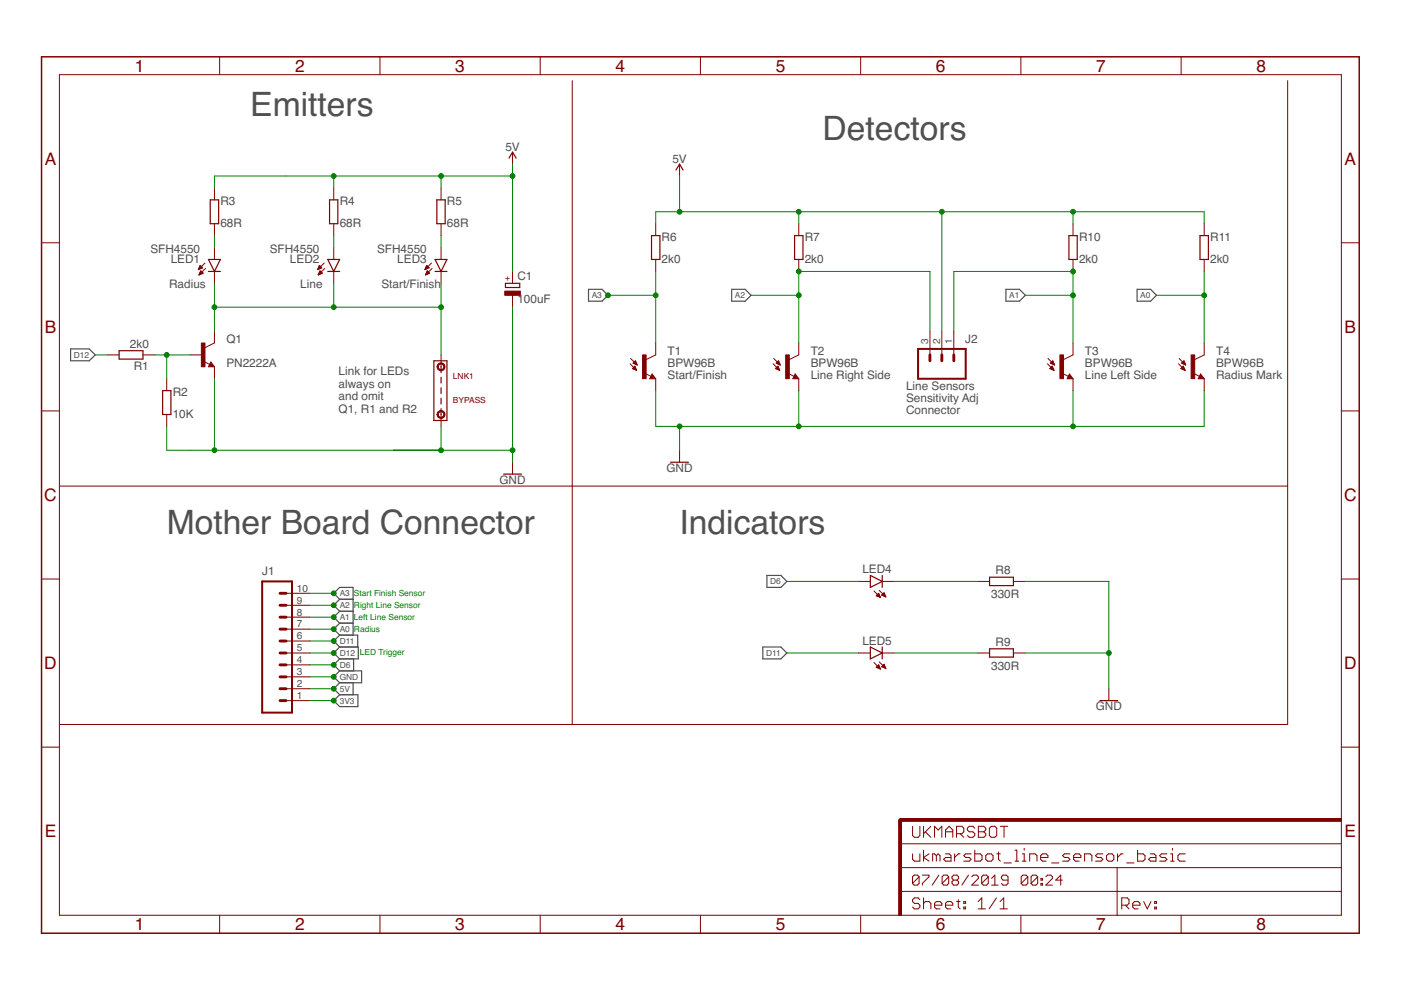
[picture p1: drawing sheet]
<svg xmlns="http://www.w3.org/2000/svg" width="297mm" height="210mm" viewBox="0 0 297 210" stroke-linecap="round" stroke-linejoin="round" font-family="sans-serif">
<g fill="none" stroke="#505050" stroke-width=".25">
<path d="M15 74h3.9l1.3 1.2-1.3 1.3h-3.9zM124.8 61.3h2.8l1.3 1.3-1.3 1.3h-2.8zM155.1 61.3h2.9l1.2 1.3-1.2 1.3h-2.9zM213.3 61.3h2.8l1.3 1.3-1.3 1.3h-2.8zM241.1 61.3h2.8l1.3 1.3-1.3 1.3h-2.8zM72 127.1l-1.2-1.3 1.2-1.3h2.9v10.2M72 139.7l-1.2 1.3 1.2 1.2M72 137.2h4v2.5h-4M72 134.7l-1.2 1.2 1.2 1.3M72 134.7h3.8v2.5M72 127.1h2.9M72 127.1l-1.2 1.2 1.2 1.3"/>
<path d="M72 129.6h2.9M72 129.6l-1.2 1.3 1.2 1.2M72 132.1h2.9M72 132.1l-1.2 1.3 1.2 1.3M72 137.2l-1.2 1.3 1.2 1.2M75 139.7v2.5M161.7 137.2h3.9l1.2 1.3-1.2 1.2h-3.9zM162.6 122h3l1.2 1.3-1.2 1.2h-3zM72 142.2l-1.2 1.3 1.2 1.3M72 142.2h4.7v2.6h-4.7M72 144.8l-1.2 1.2 1.2 1.3M72 147.3h3.9v2.5h-3.9l-1.2-1.3z"/>
<path d="M74.9 144.8v2.5"/>
</g>
<g fill="none" stroke="#800000" stroke-width=".21">
<path d="M12.6 15.8h271.8v178.3h-271.8zM46.6 12v3.8M80.6 12v3.8M114.5 12v3.8M121.3 17.1v136.5M148.5 12v3.8M182.5 12v3.8M216.5 12v3.8M250.4 12v3.8M273 17.1v136.5h-260.4M45.5 39.9v2.5M70.8 39.9v2.5"/>
<path d="M93.5 39.9v2.5M108.7 32.3v2.5M144.1 34.8v2.5M8.8 51.5h3.8M42.1 57.1h.1M42.1 57h.3M42.2 56.9h.5M42.2 56.8h.7M42.2 58.2h.2M42.3 56.7h.5M42.3 58.1h.3M42.3 56.6h.4"/>
<path d="M42.3 58h.6M42.4 56.4h.2M42.4 57.9h.6M42.4 56.3h.1M42.4 57.7h.5M42.4 56.3l-.3 .9M42.4 56.3l.5 .5M42.5 57.6h.3M42.5 57.5h.2M42.6 57.4l.5 .5-.9 .4zM42.9 56.8l-.8 .4M43.5 55.8l-1.4 1.4"/>
<path d="M43.6 56.9l-1.4 1.4M45.5 47.4v2.6M45.5 52.5v2.5M45.5 57.6v2.5M67.4 57.1h.1M67.4 57h.2M67.5 56.9h.4M67.5 56.8h.7M67.5 58.2h.1M67.5 56.7h.6M67.5 58.1h.4M67.6 56.6h.4"/>
<path d="M67.6 58h.6M67.6 56.4h.3M67.6 57.9h.7M67.7 56.3h.1M67.7 57.7h.5M67.7 56.3l-.4 .9M67.7 56.3l.5 .5M67.8 57.6h.3M67.8 57.5h.1M67.8 57.4l.5 .5-.8 .4zM68.2 56.8l-.9 .4M68.7 55.8l-1.4 1.4"/>
<path d="M68.9 56.9l-1.4 1.4M70.8 47.4v2.6M70.8 52.5v2.5M70.8 57.6v2.5M90.1 57.1h.1M90.1 57h.3M90.2 56.9h.5M90.3 56.8h.7M90.3 58.2h.1M90.3 56.7h.6M90.3 58.1h.4M90.4 56.6h.3"/>
<path d="M90.4 58h.6M90.4 56.4h.2M90.4 57.9h.7M90.5 56.3h.1M90.5 57.7h.4M90.5 56.3l-.4 .9M90.5 56.3l.5 .5M90.5 57.6h.3M90.6 57.5h.1M90.6 57.4l.5 .5-.9 .4zM91 56.8l-.9 .4M91.5 55.8l-1.4 1.4"/>
<path d="M91.6 56.9l-1.4 1.4M93.5 47.4v2.6M93.5 52.5v2.5M93.5 57.6v2.5M108.7 57.6v2.5M139 47.4v2.6M139 55v2.6M169.4 47.4v2.6M169.4 55v2.6M227.5 47.4v2.6M227.5 55v2.6M255.3 47.4v2.6"/>
<path d="M255.3 55v2.6M284.4 51.5h3.8M22.7 75.2h2.6M30.3 75.2h2.5M40.4 75.2h2.5M43.2 76.7l1.3 .6M44.7 76.8l.8 1h-1.3zM45.5 70.2v2.5l-2 1M45.5 77.8v2.5M93.5 75.2v2.6M108.7 62.6v2.5M133.6 77.1l1.4 1.4"/>
<path d="M133.7 76l1.4 1.4M134.1 78.1l.9 .4M134.1 78.1h.7M134.2 77l.5-.5 .4 .9zM134.2 78h.5M134.3 76.9h.6M134.3 77.9h.4M134.3 77.1h.7M134.3 78.3h.6M134.4 76.8h.5M134.5 77.8h.2M134.5 76.7h.3"/>
<path d="M134.6 77.7h.1M134.6 77.6l-.5 .5M134.6 77.6l.4 .9M134.6 77.2h.4M134.6 76.6h.1M134.6 78.4h.3M134.9 77.3h.2M134.9 78.5h.1M136.8 79.2l1.2 .6M138.3 79.3l.7 1h-1.2zM139 72.7v2.5l-2 1M163.9 77.1l1.4 1.4"/>
<path d="M164 76l1.4 1.4M164.4 78.1h.7M164.4 78.1l.9 .4M164.5 78h.6M164.6 76.9h.6M164.7 77.1h.6M164.7 77.9h.3M164.7 78.3h.5M164.7 76.8h.5M164.8 77.8h.2M164.9 76.7h.2M164.9 77.7h.1"/>
<path d="M164.9 77.6l-.5 .5M164.9 77.6l.4 .9M165 77.2h.4M165 76.6h.1M165 78.4h.2M165.1 76.5l.3 .9-.9-.4zM165.2 77.3h.2M165.2 78.5h.1M167.1 79.2l1.3 .6M168.6 79.3l.8 1h-1.3zM169.4 72.7v2.5l-2.1 1M197.2 70.2v5"/>
<path d="M199.7 70.2v5M202.2 70.2v5M222.1 77.1l1.4 1.4M222.2 76l1.4 1.4M222.6 78.1l.9 .4M222.6 78.1h.7M222.7 78h.5M222.7 77l.5-.5 .4 .9zM222.8 76.9h.6M222.8 77.1h.7M222.8 77.9h.4M222.8 78.3h.6"/>
<path d="M222.9 76.8h.5M222.9 77.8h.2M223 76.7h.3M223.1 77.7h.1M223.1 77.6l-.5 .5M223.1 77.6l.4 .9M223.1 77.2h.4M223.1 78.4h.3M223.1 76.6h.1M223.4 77.3h.1M223.4 78.5h.1M225.3 79.2l1.2 .6"/>
<path d="M226.7 79.3l.8 1h-1.2zM227.5 72.7v2.5l-2 1M249.9 77.1l1.4 1.4M250 76l1.4 1.4M250.4 78.1l.9 .4M250.4 78.1h.7M250.5 78h.6M250.5 77l.5-.5 .4 .9zM250.6 76.9h.6M250.6 77.1h.6M250.6 77.9h.4M250.7 78.3h.5"/>
<path d="M250.7 76.8h.5M250.8 77.8h.2M250.8 76.7h.3M250.9 77.7h.1M250.9 77.6l-.5 .5M250.9 77.6l.4 .9M250.9 77.2h.4M250.9 76.6h.2M250.9 78.4h.3M251.2 77.3h.2M251.2 78.5h.1M253.1 79.2l1.2 .6"/>
<path d="M254.6 79.3l.7 1h-1.3zM255.3 72.7v2.5l-2 1M8.8 87.1h3.8M35.3 80.3v2.5M35.3 87.9v2.5M93.5 87.9v2.5M108.7 98v2.5M139 80.3v2.5M144.1 95.5v2.5M169.4 80.3v2.5M227.5 80.3v2.5M255.3 80.3v2.5"/>
<path d="M284.4 87.1h3.8M12.6 103.1h260.4M8.8 122.8h3.8M60.6 138.5h5.1M60.6 135.9h5.1M60.6 133.4h5.1M60.6 130.9h5.1M60.6 128.3h5.1M60.6 125.8h5.1M182 138.5h2.5M182 123.3h2.5M185.3 125.3l1.4 1.4"/>
<path d="M185.9 126.2h.6M185.9 126.4h.6M186 126.1h.4M186.1 126h.3M186.2 126.5h.4M186.2 125.9h.1M186.3 125.8l.4 .9-.9-.4zM186.4 125.2l1.4 1.4M186.5 126.6h.1M186.9 126.2l.5-.5 .4 .9zM187 126.1h.6M187 138.5h2.6"/>
<path d="M187 123.3h2.6M187 126.2h.7M187.1 126h.5M187.2 125.9h.3M187.3 126.4h.4M187.3 125.8h.2M187.6 126.5h.2M207.3 138.5h2.5M207.3 123.3h2.5M214.9 138.5h2.5M214.9 123.3h2.5M284.4 122.8h3.8"/>
<path d="M8.8 158.4h3.8M60.6 148.5h5.1M60.6 146h5.1M60.6 143.5h5.1M60.6 141h5.1M185.3 140.5l1.4 1.4M185.8 141.5l.9 .4M185.8 141.5h.7M185.9 141.4h.6M186 141.2h.4M186.1 141.6h.5M186.2 141.1h.2"/>
<path d="M186.3 141h.1M186.3 141l-.5 .5M186.3 141l.4 .9M186.3 141.7h.3M186.4 140.3l1.4 1.4M186.6 141.8h.1M186.9 141.4h.7M186.9 141.4l.9 .3M186.9 141.4l.5-.6 .4 .9M187 141.2h.6M187.2 141.1h.3M187.2 141.5h.5"/>
<path d="M187.3 141h.2M187.4 140.9h.1M187.5 141.6h.2M187.8 141.7h.1M235.1 146v2.5M284.4 158.4h3.8M190.8 178.9h93.6M193.5 175.2v1.9l.4 .4h.7l.4-.4v-1.9M195.8 175.2v2.3M196.2 176.4l1.2 1.1M197.4 175.2l-1.6 1.6M198.1 177.5v-2.3l.8 .8 .8-.8v2.3"/>
<path d="M200.5 177.5v-1.5l.7-.8 .8 .8v1.5M200.5 176.4h1.5M202.8 176.8h1.2l.3-.4v-.8l-.3-.4h-1.2v2.3M203.6 176.8l.7 .7M206.7 175.6l-.4-.4h-.8l-.4 .4v.4l.4 .4h.8l.4 .4v.3l-.4 .4h-.8l-.4-.4M207.4 175.2h1.2l.4 .4v.4l-.4 .4 .4 .4v.3l-.4 .4h-1.2zM207.4 176.4h1.2M209.8 175.6l.4-.4h.7l.4 .4v1.5l-.4 .4h-.7l-.4-.4zM212.1 175.2h1.6M212.9 175.2v2.3M217.1 179.9v.4M248.6 179.9v.4"/>
<path d="M46.6 194.1v3.8M80.6 194.1v3.8M114.5 194.1v3.8M148.5 194.1v3.8M182.5 194.1v3.8M190.8 189h93.6M190.8 184h93.6M193.5 181v1.2l.4 .4h1.1v-1.6M194.9 185.9l-.4-.4h-.7l-.3 .4v1.4M194.9 185.9v1.4l-.4 .4h-.7l-.3-.4M194.9 185.9l-1.4 1.4M195 190.8l-.4-.4h-.7l-.4 .4v.4l.4 .3h.7l.4 .4v.4l-.4 .4h-.7l-.4-.4"/>
<path d="M195.6 185.5h1.4v.4l-1.4 1.4v.4M195.8 180.3v2.3M195.8 190.4v2.3M195.8 191.5l.4-.3h.8l.4 .3v1.2M197 181l-1.2 .8 1.2 .8M198.1 191.9h1.6v-.4l-.4-.3h-.8l-.4 .3v.8l.4 .4h.8M198.5 181.4l-.4-.4h-.4v1.6M198.5 181.4v1.2M198.5 181.4l.4-.4 .4 .4v1.2M199.1 185.5l-1.4 2.2M200.5 181h.7l.4 .4v1.2h-1.1l-.4-.4 .4-.4h1.1M200.5 191.9h1.5v-.4l-.4-.3h-.7l-.4 .3v.8l.4 .4h.7"/>
<path d="M201.1 185.9l-.3-.4h-.7l-.4 .4v1.4M201.1 185.9v1.4l-.3 .4h-.7l-.4-.4M201.1 185.9l-1.4 1.4M202.2 186.6l-.4-.4v-.3l.4-.4h.7l.3 .4v.3l-.3 .4M202.2 186.6l-.4 .3v.4l.4 .4h.7l.3-.4v-.4l-.3-.3M202.2 186.6h.7M202.4 181v1.6M202.8 191.2h.8M203.2 190.8v1.5l.4 .4M203.6 181h-.4l-.8 .8M204.3 192.3h.4v.4h-.4zM204.3 191.2h.4v.3h-.4z"/>
<path d="M205.3 185.5l-1.4 2.2M205.9 181h-1.2l-.4 .4 .4 .4h.8l.4 .4-.4 .4h-1.2M206 185.9l.4-.4h.7l.3 .4v.3l-1.4 1.5h1.4M206.7 180.3v2.3h1.1l.4-.4v-.8l-.4-.4h-1.1M207.4 191.2l.8-.8v2.3M207.4 192.7h1.5M209 181.4l.4-.4h.8l.3 .4v.8l-.3 .4h-.8l-.4-.4zM209.5 185.9l-.3-.4h-.7l-.4 .4v1.4M209.5 185.9v1.4l-.3 .4h-.7l-.4-.4M209.5 185.9l-1.4 1.4M210.2 187.7h1.4M210.2 186.2l.7-.7v2.2"/>
<path d="M211.3 190.4l-1.6 2.3M211.3 181h.8M211.7 180.6v1.6l.4 .4M212 192.7h1.6M212 191.2l.8-.8v2.3M212.9 183h1.5M213.7 186.6h-1l-.4-.4v-.3l.4-.4h.7l.3 .4v1.4l-.3 .4h-.7l-.4-.4M215.2 182.6h.8M215.2 180.3h.4v2.3M216.5 194.1v3.8M216.7 182.6h.8M216.7 181h.4v1.6"/>
<path d="M217.9 185.9l-.3-.4h-.7l-.4 .4v1.4M217.9 185.9v1.4l-.3 .4h-.7l-.4-.4M217.9 185.9l-1.4 1.4M218.3 182.6v-1.6h1.2l.4 .4v1.2M220 185.9l-.4-.4h-.7l-.3 .4v1.4M220 185.9v1.4l-.4 .4h-.7l-.3-.4M220 185.9l-1.4 1.4M220.6 181.8h1.6v-.4l-.4-.4h-.8l-.4 .4v.8l.4 .4h.8M220.7 187.3h.3v.4h-.3zM220.7 186.2h.3v.4h-.3zM221.7 185.9l.4-.4h.7l.3 .4v.3l-1.4 1.5h1.4M223 183h1.5"/>
<path d="M225.2 186.6h-1.4l1.1-1.1v2.2M226.8 181h-1.1l-.4 .4 .4 .4h.8l.3 .4-.3 .4h-1.2M227.6 181.8h1.6v-.4l-.4-.4h-.8l-.4 .4v.8l.4 .4h.8M230 182.6v-1.6h1.1l.4 .4v1.2M233.8 181h-1.1l-.4 .4 .4 .4h.7l.4 .4-.4 .4h-1.1M235 181h.8l.4 .4v.8l-.4 .4h-.8l-.4-.4v-.8zM236.9 184v10.2M236.9 181v1.6M237.8 191.9h1.2l.4-.4v-.7l-.4-.4h-1.2v2.3M238.1 181h-.4l-.8 .8M238.6 191.9l.8 .8M238.9 183h1.5"/>
<path d="M240.2 191.9h1.5v-.4l-.4-.3h-.8l-.3 .3v.8l.3 .4h.8M241.2 180.3v2.3h1.2l.4-.4v-.8l-.4-.4h-1.2M242.5 191.2l.7 1.5 .8-1.5M243.9 181h.8l.4 .4v1.2h-1.2l-.4-.4 .4-.4h1.2M244.8 192.3h.4v.4h-.4zM244.8 191.2h.4v.3h-.4zM247.4 181h-1.1l-.4 .4 .4 .4h.7l.4 .4-.4 .4h-1.1M248.2 182.6h.8M248.2 181h.4v1.6M250.4 194.1v3.8M251.3 181h-1.2l-.4 .4v.8l.4 .4h1.2"/>
</g>
<g fill="none" stroke="#800000" stroke-width=".25">
<path d="M107.9 33.5l.8-1.2 .7 1.2M143.3 36l.8-1.2 .7 1.2M44.2 55h2.5l-1.2 2.6zM44.2 57.6h2.5M44.6 42.4h1.8v5h-1.8zM69.5 57.6h2.5M69.5 55h2.5l-1.2 2.6zM69.9 42.4h1.7v5h-1.7zM92.2 57.6h2.6M92.2 55h2.6l-1.3 2.6zM92.6 42.4h1.8v5h-1.8zM138.1 50h1.8v5h-1.8z"/>
<path d="M168.5 50h1.7v5h-1.7zM226.6 50h1.8v5h-1.8zM254.4 50h1.8v5h-1.8zM25.3 74.4h5v1.7h-5zM44.7 77.3l.1 .2h-.4l.3-.5 .5 .6h-.8M92 76.5h2.8v12.7h-2.8zM93.5 77.8v1.2M93.5 80v1.2M107.2 60.1h3v.9h-3zM138.3 79.8l.1 .3h-.4l.3-.6 .5 .7h-.8M168.6 79.8l.1 .3h-.4l.3-.6 .5 .7h-.8M226.7 79.8l.2 .3h-.4l.2-.6 .5 .7h-.7"/>
<path d="M254.6 79.8l.1 .3h-.4l.3-.6 .5 .7h-.8M34.5 82.8h1.7v5.1h-1.7zM93.5 82.2v1.2M93.5 84.4v1.3M93.5 86.7v1.2M142.2 98h3.8M106.8 100.5h3.8M184.5 122l2.5 1.3-2.5 1.2zM184.5 137.2l2.5 1.3-2.5 1.2zM187 122v2.5M187 137.2v2.5M209.8 122.4h5.1v1.8h-5.1z"/>
<path d="M209.8 137.6h5.1v1.7h-5.1zM233.2 148.5h3.8"/>
</g>
<g fill="#800000" stroke="#800000" stroke-width=".21">
<path d="M190.5 173.8h.6v20.3h-.6z"/>
<path d="M190.8 173.5h93.6v.6h-93.6z"/>
<path d="M136.2 75.2h.8v5.1h-.8z"/>
<path d="M166.6 75.2h.7v5.1h-.7z"/>
<path d="M224.7 75.2h.8v5.1h-.8z"/>
<path d="M252.5 75.2h.8v5.1h-.8z"/>
<path d="M107 61.7h3.3v.9h-3.3z"/>
<path d="M42.7 72.7h.8v5.1h-.8z"/>
</g>
<g fill="none" stroke="#800000" stroke-width=".61">
<path d="M197.2 75.2v1.3M199.7 75.2v1.3M202.2 75.2v1.3M59.4 138.5h1.2M59.4 135.9h1.2M59.4 133.4h1.2M59.4 130.9h1.2M59.4 128.3h1.2M59.4 125.8h1.2M59.4 143.5h1.2M59.4 146h1.2M59.4 148.5h1.2"/>
<path d="M59.4 141h1.2M192.1 173.8h-1.3v1.3"/>
</g>
<path d="M8.8 12h279.4v185.9h-279.4z" fill="none" stroke="#800000" stroke-width=".32"/>
<path d="M194.6 74h10.1v6.3h-10.1zM55.6 123.3h6.3v27.8h-6.3z" fill="none" stroke="#800000" stroke-width=".42"/>
<g fill="#800000" stroke="#800000" stroke-width=".21">
<path d="M92.8 77.3a.84 .84 0 0 1 1.4 0 .84 .84 0 0 1-.4 1.3 .84 .84 0 0 1-1.1-.8h.2a.59 .59 0 0 1 .9-.5 .59 .59 0 0 1 .1 1 .59 .59 0 0 1-1-.3v-.2h-.2z" fill-rule="evenodd"/>
<path d="M92.8 87.4a.84 .84 0 0 1 1.4 0 .84 .84 0 0 1-.4 1.3 .84 .84 0 0 1-1.1-.8h.2a.59 .59 0 0 1 .9-.5 .59 .59 0 0 1 .1 1 .59 .59 0 0 1-1-.3v-.2h-.2z" fill-rule="evenodd"/>
</g>
<g fill="none" stroke="#008000" stroke-width=".21">
<path d="M70.8 37.3v2.6M93.5 37.3v2.6M108.7 37.3h-63.2v2.6M108.7 34.8v22.8M144.1 37.3v7.6M45.5 50v2.5M70.8 50v2.5M93.5 50v2.5M139 47.4v-2.5h116.3v2.5M139 57.6v15.1M169.4 44.9v2.5M199.7 44.9v25.3"/>
<path d="M227.5 44.9v2.5M255.3 57.6v15.1M20.2 75.2h2.5M32.8 75.2h7.6M35.3 75.2v5.1M45.5 60.1v10.1M45.5 65.1h48M70.8 60.1v5M93.5 60.1v15.1M108.7 65.1v32.9M128.9 62.6h10.1M159.2 62.6h10.2"/>
<path d="M197.2 70.2v-12.6h-27.8v15.1M202.2 70.2v-12.6h25.3v15.1M217.4 62.6h10.1M245.2 62.6h10.1M35.3 90.4v5.1h73.4M45.5 80.3v15.2M93.5 90.4v5.1M139 82.8v7.6h116.3v-7.6M144.1 90.4v5.1M169.4 82.8v7.6M227.5 82.8v7.6M65.7 138.5h5.1"/>
<path d="M65.7 135.9h5.1M65.7 125.8h5.1M65.7 128.3h5.1M65.7 130.9h5.1M65.7 133.4h5.1M166.8 123.3h15.2M166.8 138.5h15.2M189.6 123.3h17.7M189.6 138.5h17.7M217.4 123.3h17.7v22.7M217.4 138.5h17.7M65.7 143.5h5.1"/>
<path d="M65.7 146h5.1M65.7 148.5h5.1M65.7 141h5.1"/>
</g>
<g fill="#008000" stroke="#008000" stroke-width=".21">
<circle cx="35.3" cy="75.2" r=".51"/>
<circle cx="45.5" cy="65.1" r=".51"/>
<circle cx="70.8" cy="65.1" r=".51"/>
<circle cx="93.5" cy="65.1" r=".51"/>
<circle cx="45.5" cy="95.5" r=".51"/>
<circle cx="108.7" cy="95.5" r=".51"/>
<circle cx="93.5" cy="95.5" r=".51"/>
<circle cx="169.4" cy="90.4" r=".51"/>
<circle cx="227.5" cy="90.4" r=".51"/>
<circle cx="144.1" cy="90.4" r=".51"/>
<circle cx="70.8" cy="143.5" r=".51"/>
<circle cx="235.1" cy="138.5" r=".51"/>
<circle cx="70.8" cy="37.3" r=".51"/>
<circle cx="93.5" cy="37.3" r=".51"/>
<circle cx="108.7" cy="37.3" r=".51"/>
<circle cx="199.7" cy="44.9" r=".51"/>
<circle cx="144.1" cy="44.9" r=".51"/>
<circle cx="169.4" cy="44.9" r=".51"/>
<circle cx="227.5" cy="44.9" r=".51"/>
<circle cx="70.8" cy="146" r=".51"/>
<circle cx="70.8" cy="148.5" r=".51"/>
<circle cx="70.8" cy="141" r=".51"/>
<circle cx="70.8" cy="135.9" r=".51"/>
<circle cx="70.8" cy="125.8" r=".51"/>
<circle cx="139" cy="62.6" r=".51"/>
<circle cx="128.9" cy="62.6" r=".51"/>
<circle cx="70.8" cy="128.3" r=".51"/>
<circle cx="169.4" cy="62.6" r=".51"/>
<circle cx="169.4" cy="57.6" r=".51"/>
<circle cx="70.8" cy="130.9" r=".51"/>
<circle cx="227.5" cy="62.6" r=".51"/>
<circle cx="227.5" cy="57.6" r=".51"/>
<circle cx="70.8" cy="133.4" r=".51"/>
<circle cx="255.3" cy="62.6" r=".51"/>
<circle cx="70.8" cy="138.5" r=".51"/>
</g>
<g font-size="7.1" fill="#505050">
<text x="53.1" y="24.7">Emitters</text>
<text x="174.4" y="29.7">Detectors</text>
<text x="35.4" y="113.2">Mother Board Connector</text>
<text x="144.1" y="113.2">Indicators</text>
</g>
<g font-size="3.7" fill="#800000">
<text x="28.6" y="15.2">1</text>
<text x="62.5" y="15.2">2</text>
<text x="96.5" y="15.2">3</text>
<text x="130.5" y="15.2">4</text>
<text x="164.5" y="15.2">5</text>
<text x="198.4" y="15.2">6</text>
<text x="232.4" y="15.2">7</text>
<text x="266.4" y="15.2">8</text>
<text x="9.5" y="34.9">A</text>
<text x="285.1" y="34.9">A</text>
<text x="9.5" y="70.6">B</text>
<text x="285.1" y="70.6">B</text>
<text x="9.4" y="106.2">C</text>
<text x="285" y="106.2">C</text>
<text x="9.4" y="141.9">D</text>
<text x="285" y="141.9">D</text>
<text x="9.5" y="177.5">E</text>
<text x="285.1" y="177.5">E</text>
<text x="28.6" y="197.3">1</text>
<text x="62.5" y="197.3">2</text>
<text x="96.5" y="197.3">3</text>
<text x="130.5" y="197.3">4</text>
<text x="164.5" y="197.3">5</text>
<text x="198.4" y="197.3">6</text>
<text x="232.4" y="197.3">7</text>
<text x="266.4" y="197.3">8</text>
</g>
<g font-size="2.5" fill="#505050">
<text x="107.2" y="32">5V</text>
<text x="142.5" y="34.5">5V</text>
<text x="46.7" y="43.4">R3</text>
<text x="72" y="43.4">R4</text>
<text x="94.8" y="43.4">R5</text>
<text x="31.9" y="53.6">SFH4550</text>
<text x="46.7" y="48.2">68R</text>
<text x="57.2" y="53.6">SFH4550</text>
<text x="72" y="48.2">68R</text>
<text x="79.9" y="53.6">SFH4550</text>
<text x="94.8" y="48.2">68R</text>
<text x="140.3" y="51">R6</text>
<text x="170.6" y="51">R7</text>
<text x="228.8" y="51">R10</text>
<text x="256.6" y="51">R11</text>
<text x="36.2" y="55.8">LED1</text>
<text x="61.5" y="55.8">LED2</text>
<text x="84.2" y="55.8">LED3</text>
<text x="109.7" y="59.4">C1</text>
<text x="140.3" y="55.8">2k0</text>
<text x="170.6" y="55.8">2k0</text>
<text x="228.8" y="55.8">2k0</text>
<text x="256.6" y="55.8">2k0</text>
<text x="35.9" y="61.1">Radius</text>
<text x="63.7" y="61.1">Line</text>
<text x="80.9" y="61.1">Start/Finish</text>
<text x="109.7" y="64.2">100uF</text>
<text x="27.5" y="73.7">2k0</text>
<text x="48" y="77.8">PN2222A</text>
<text x="48" y="72.7">Q1</text>
<text x="141.5" y="77.8">BPW96B</text>
<text x="141.5" y="75.2">T1</text>
<text x="171.9" y="77.8">BPW96B</text>
<text x="171.9" y="75.2">T2</text>
<text x="204.6" y="72.7">J2</text>
<text x="230" y="77.8">BPW96B</text>
<text x="230" y="75.2">T3</text>
<text x="257.8" y="77.8">BPW96B</text>
<text x="257.8" y="75.2">T4</text>
<text x="28.4" y="78.5">R1</text>
<text x="36.6" y="83.9">R2</text>
<text x="71.8" y="79.5">Link for LEDs</text>
<text x="71.8" y="82.2">always on</text>
<text x="141.5" y="80.3">Start/Finish</text>
<text x="171.9" y="80.3">Line Right Side</text>
<text x="192.1" y="82.6">Line Sensors</text>
<text x="230" y="80.3">Line Left Side</text>
<text x="257.8" y="80.3">Radius Mark</text>
<text x="36.6" y="88.6">10K</text>
<text x="71.8" y="84.8">and omit</text>
<text x="71.8" y="87.5">Q1, R1 and R2</text>
<text x="192.1" y="85.2">Sensitivity Adj</text>
<text x="192.1" y="87.9">Connector</text>
<text x="141.3" y="100">GND</text>
<text x="105.9" y="102.6">GND</text>
<text x="55.6" y="122">J1</text>
<text x="182.8" y="121.5">LED4</text>
<text x="211.1" y="121.8">R8</text>
<text x="210.2" y="126.8">330R</text>
<text x="182.8" y="136.7">LED5</text>
<text x="211.1" y="137">R9</text>
<text x="210.2" y="142">330R</text>
<text x="232.3" y="150.6">GND</text>
</g>
<g font-size="2.1" fill="#505050">
<text x="196.8" y="72.9" transform="rotate(-90 196.8 72.9)">3</text>
<text x="199.3" y="72.9" transform="rotate(-90 199.3 72.9)">2</text>
<text x="201.9" y="72.9" transform="rotate(-90 201.9 72.9)">1</text>
<text x="63" y="125.4">10</text>
<text x="63" y="130.5">8</text>
<text x="63" y="128">9</text>
<text x="63" y="135.6">6</text>
<text x="63" y="133">7</text>
<text x="63" y="143.1">3</text>
<text x="63" y="140.6">4</text>
<text x="63" y="138.1">5</text>
<text x="63" y="148.2">1</text>
<text x="63" y="145.7">2</text>
</g>
<g font-size="1.8" fill="#800000">
<text x="108.1" y="59.7" transform="rotate(-90 108.1 59.7)">+</text>
<text x="96" y="80.3">LNK1</text>
<text x="96" y="85.4">BYPASS</text>
</g>
<g font-size="1.8" fill="#505050">
<text x="125.5" y="63.2">A3</text>
<text x="155.8" y="63.2">A2</text>
<text x="213.9" y="63.2">A1</text>
<text x="241.8" y="63.2">A0</text>
<text x="15.7" y="75.9">D12</text>
<text x="163.3" y="123.9">D6</text>
<text x="72" y="126.4">A3</text>
<text x="72" y="129">A2</text>
<text x="72" y="131.5">A1</text>
<text x="72" y="136.5">D11</text>
<text x="72" y="134">A0</text>
<text x="72" y="141.6">D6</text>
<text x="72" y="139.1">D12</text>
<text x="162.4" y="139.1">D11</text>
<text x="72" y="144.1">GND</text>
<text x="72" y="146.7">5V</text>
<text x="72" y="149.2">3V3</text>
</g>
<g font-size="1.8" fill="#008000">
<text x="75.1" y="131.4">Left Line Sensor</text>
<text x="75.1" y="128.8">Right Line Sensor</text>
<text x="75.1" y="126.3">Start Finish Sensor</text>
<text x="75.1" y="133.9">Radius</text>
<text x="76.3" y="139">LED Trigger</text>
</g>
</svg>
